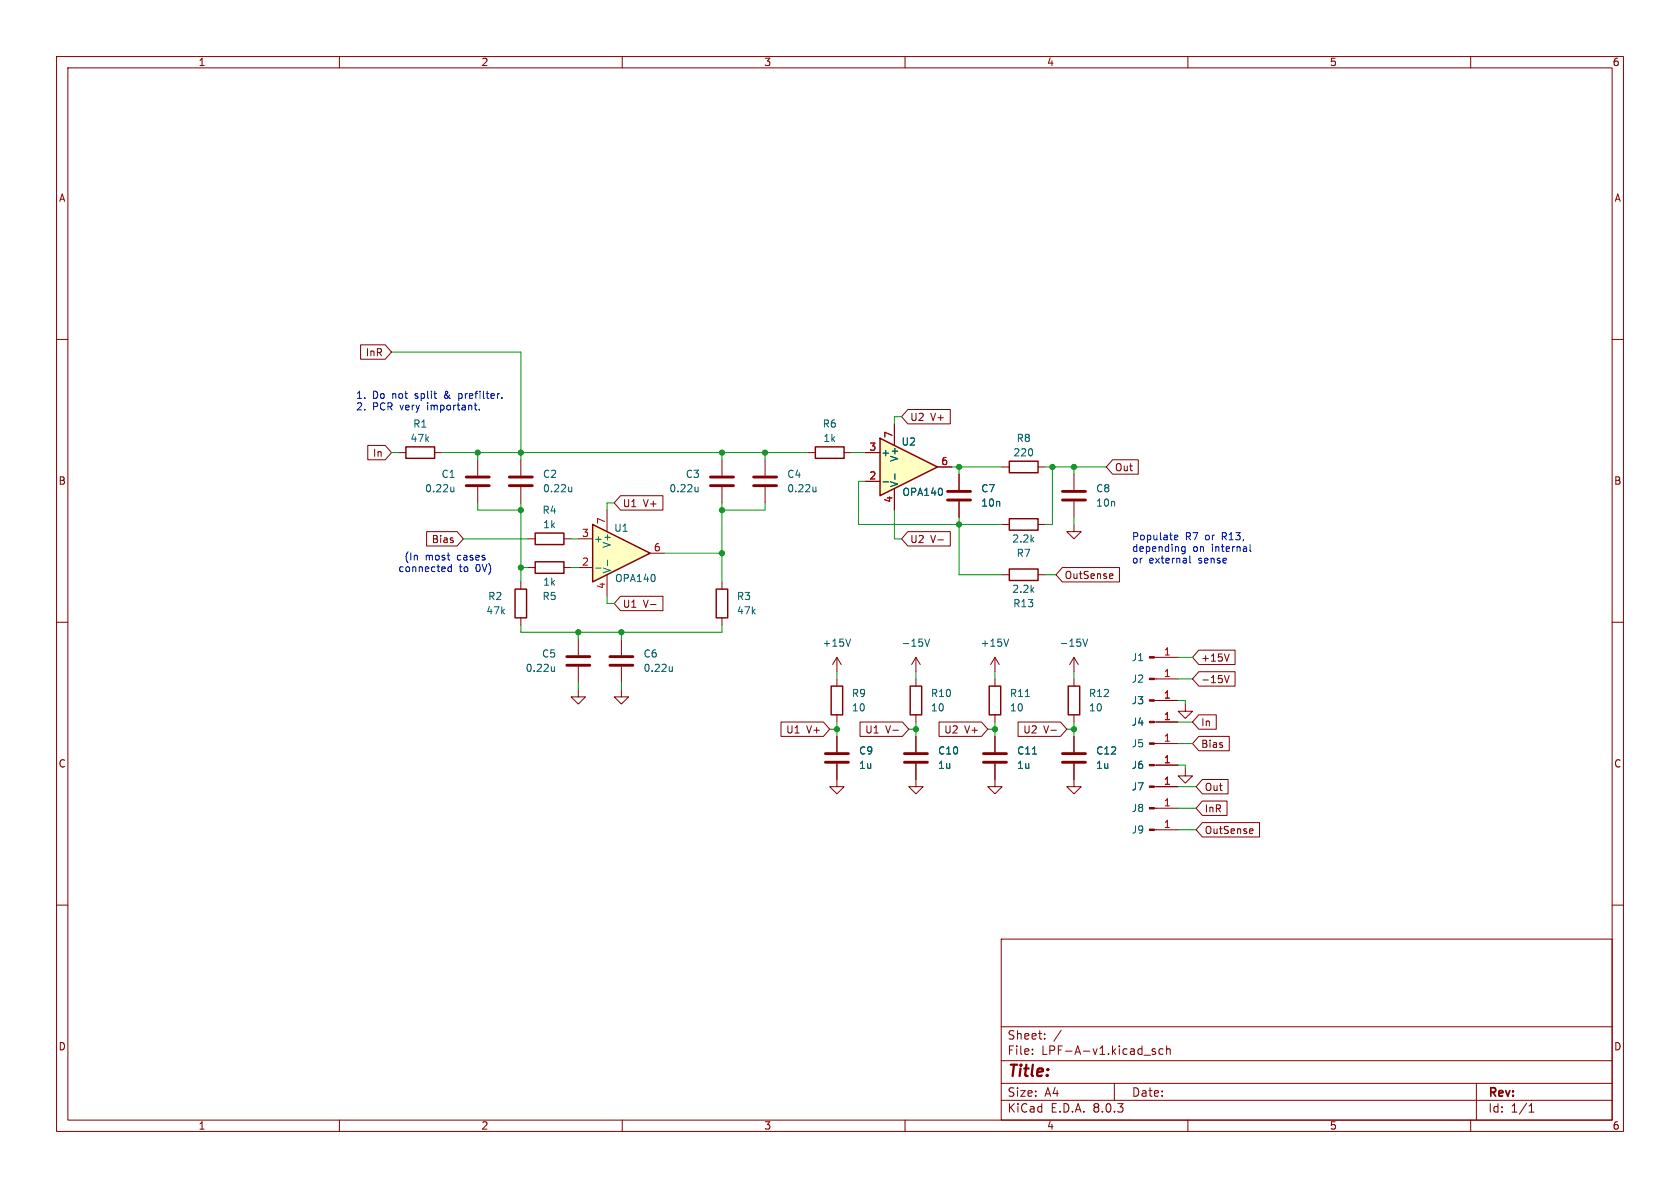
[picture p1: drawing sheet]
<svg xmlns="http://www.w3.org/2000/svg" width="297mm" height="210mm" viewBox="0 0 297 210" stroke-linecap="round" stroke-linejoin="round" font-family="sans-serif">
<g fill="none" stroke="#840000" stroke-width=".18">
<path d="M10 10h277v190h-277zM12 12h273v186h-273zM60 10v2M110 10v2M160 10v2M210 10v2M260 10v2M10 60h2M285 60h2M10 110h2M127.6 102.9v1.2M127.6 109.2v1.3"/>
<path d="M285 110h2M204.1 135.3h4.2M204.1 123.8h4.2M204.1 131.4h4.2M204.1 127.6h4.2M209.5 124.5v1.2h1.3l-1.3 1.3-1.2-1.3h1.2M10 160h2M204.1 142.9h4.2M285 160h2M177 166h108v32h-108zM60 198v2M110 198v2"/>
<path d="M160 198v2M177 194.5h108M177 191.5h108M177 187.5h108M177 181.5h108M182.5 186.3v.1M182.5 185.5v.1M184.7 183.6v.1M184.7 182.8v.1M187.6 182.1l-1.3 2M197 191.5v3M202.2 186.5h1.2"/>
<path d="M204.2 185.5l-.3-.1-.2 .2v.2l.5 .2v.3h-.5M205.6 185.5l-.4-.1-.3 .3v.4l.1 .2h.6M206.2 185.5l.3-.1 .3 .1 .1 .9M206.2 184.9v1.5M210 198v2M260 198v2M261 191.5v6.5M270.3 196.6h.9M270.3 195.5l.4-.4v1.5"/>
</g>
<g fill="#840000" stroke="#840000" stroke-width=".18">
<path d="M203.2 142.7h.9v.3h-.9z"/>
<path d="M203.2 135.1h.9v.3h-.9z"/>
<path d="M203.2 123.7h.9v.3h-.9z"/>
<path d="M203.2 131.3h.9v.3h-.9z"/>
<path d="M203.2 127.5h.9v.3h-.9z"/>
</g>
<path d="M126.6 104.1h2.1v5.1h-2.1z" fill="none" stroke="#840000" stroke-width=".25"/>
<path d="M104.8 92.7l10.1 5.1-10.1 5.1z" fill="#ffffc2"/>
<path d="M144.1 79h5.1v2h-5.1zM94.6 99.3h5.1v2h-5.1zM104.8 92.7l10.1 5.1-10.1 5.1zM178.4 91.7h5.1v2h-5.1zM91.1 104.1h2v5.1h-2zM178.4 100.6h5.1v2h-5.1zM146.9 121.3h2.1v5.1h-2.1zM160.9 121.3h2v5.1h-2zM174.9 121.3h2v5.1h-2z" fill="none" stroke="#840000" stroke-width=".25"/>
<g fill="none" stroke="#840000" stroke-width=".18">
<path d="M92.1 81.3v2.8M92.1 86.1v2.8M102.2 95.3h2.6M107.3 90.2v3.8M114.9 97.8h2.6M127.6 81.3v2.8M127.6 86.1v2.8M135.3 81.3v2.8M135.3 86.1v2.8M142.9 80h1.2M149.2 80h1.3M177.2 92.7h1.2"/>
<path d="M183.5 92.7h1.3M189.9 92.7v1.3h1.2l-1.2 1.3-1.3-1.3h1.3M189.9 83.8v2.8M189.9 88.6v2.8M92.1 102.9v1.2M92.1 109.2v1.3M93.3 100.3h1.3M99.7 100.3h1.3M102.2 100.3h2.6M102.2 113v2.8M102.2 117.9v2.8M107.3 101.6v3.8"/>
<path d="M109.9 113v2.8M109.9 117.9v2.8M148 116.2v2.5M148 116.2l-.8 1.3M148 116.2l.7 1.3M161.9 116.2v2.5M161.9 116.2l-.7 1.3M161.9 116.2l.8 1.3M175.9 116.2l-.8 1.3M175.9 116.2v2.5M175.9 116.2l.8 1.3M177.2 101.6h1.2"/>
<path d="M183.5 101.6h1.3M189.9 116.2l-.8 1.3M189.9 116.2v2.5M189.9 116.2l.7 1.3M204.1 116.2h4.2M102.2 121.9v1.3h1.3l-1.3 1.3-1.2-1.3h1.2M109.9 121.9v1.3h1.2l-1.2 1.3-1.3-1.3h1.3M148 135v4.1h1.2l-1.2 1.2-1.3-1.2h1.3M148 120v1.3M148 126.4v1.2M148 130.2v2.8M161.9 135v4.1h1.3l-1.3 1.2-1.2-1.2h1.2"/>
<path d="M161.9 120v1.3M161.9 126.4v1.2M161.9 130.2v2.8M175.9 135v4.1h1.3l-1.3 1.2-1.3-1.2h1.3M175.9 120v1.3M175.9 126.4v1.2M175.9 130.2v2.8M204.1 120h4.2"/>
</g>
<g fill="none" stroke="#006464" stroke-width=".18">
<path d="M101.1 86.1v.8M101.1 86.8l-.4 .1M107.4 99v1M123.4 86.8l-.4 .1M123.4 86.1v.8M144.3 86.8l-.4 .1M144.3 86.1v.8M98 118.6l-.4 .1M98 117.8v.9M105.3 100.4h1M118.9 117.8v.9M118.9 118.6l-.4 .1"/>
<path d="M150.4 113l-.4 1.2M163.5 113l.4 1.2 .4-1.2M178.3 113l-.4 1.2M191.4 113l.5 1.2 .4-1.2M181.3 123.1h.7M182.5 133.3h.8"/>
</g>
<g fill="#840000" stroke="#840000" stroke-width=".18">
<path d="M203.2 119.9h.9v.2h-.9z"/>
<path d="M203.2 116.1h.9v.2h-.9z"/>
</g>
<g fill="none" stroke="#840000" stroke-width=".51">
<path d="M90 85.9h4.1M90 84.3h4.1M125.6 85.9h4.1M125.6 84.3h4.1M133.2 85.9h4.1M133.2 84.3h4.1M187.8 88.4h4.1M187.8 86.9h4.1M100.2 117.6h4.1M100.2 116.1h4.1M107.8 117.6h4.1M107.8 116.1h4.1"/>
<path d="M145.9 134.7h4.1M145.9 133.2h4.1M159.9 134.7h4.1M159.9 133.2h4.1M173.9 134.7h4M173.9 133.2h4"/>
</g>
<path d="M155.6 77.5l10.1 5.1-10.1 5z" fill="#ffffc2"/>
<path d="M71.8 79h5v2h-5zM155.6 77.5l10.1 5.1-10.1 5zM94.6 94.2h5.1v2.1h-5.1zM178.4 81.5h5.1v2.1h-5.1zM188.8 121.3h2.1v5.1h-2.1z" fill="none" stroke="#840000" stroke-width=".25"/>
<g fill="none" stroke="#840000" stroke-width=".18">
<path d="M63.7 61h4.4l1.1 1.2-1.1 1.3h-4.4zM65 78.7h3.1l1.1 1.3-1.1 1.3h-3.1zM158.1 74.9v3.8M160.5 72.4h7.5v2.5h-7.5l-1.1-1.2zM70.5 80h1.3M75.4 94h5.4l1.1 1.3-1.1 1.2h-5.4zM76.8 80h1.3M84.5 81.3v2.8M84.5 86.1v2.8M93.3 95.3h1.3M99.7 95.3h1.3M109.7 87.6h7.5v2.6h-7.5l-1.1-1.3z"/>
<path d="M153 85.1h2.6M153 80h2.6M158.1 86.4v3.8M160.5 94h7.5v2.5h-7.5l-1.1-1.2zM165.7 82.6h2.6M169.5 83.8v2.8M169.5 88.6v2.8M177.2 82.6h1.2M183.5 82.6h1.3M196.7 81.3h4.5v2.5h-4.5l-1.1-1.2zM109.7 105.4h7.5v2.6h-7.5l-1.1-1.3zM187.8 100.3h10.1v2.6h-10.1l-1.1-1.3z"/>
<path d="M196.3 101.4l.4 .1v.2l-.6 .1M196.7 102.2l-.4 .1M211.9 118.7h6.4v2.6h-6.4l-1.1-1.3zM211.9 114.9h6.4v2.6h-6.4l-1.1-1.3zM216.5 119.4l.4 1.3 .4-1.3M217.3 115.6l-.4 1.3M138.1 127.6h7.5l1.1 1.3-1.1 1.3h-7.5zM148 130.2v2.8M148 135v2.8M152 127.6h7.5l1.2 1.3-1.2 1.3h-7.5zM161.9 130.2v2.8M161.9 135v2.8"/>
<path d="M166 127.6h7.5l1.1 1.3-1.1 1.3h-7.5zM175.9 130.2v2.8M175.9 135v2.8M180 127.6h7.5l1.1 1.3-1.1 1.3h-7.5zM189.9 135v4.1h1.2l-1.2 1.2-1.3-1.2h1.3M189.9 120v1.3M189.9 126.4v1.2M189.9 130.2v2.8M204.1 139.1h4.2M204.5 135.3h3.8M204.5 123.8h3.8M204.5 127.6h3.8"/>
<path d="M209.5 135.9v1.3h1.3l-1.3 1.2-1.2-1.2h1.2M211.9 126.4h3.1v2.5h-3.1l-1.1-1.3zM211.9 130.2h5.4v2.5h-5.4l-1.1-1.3zM212.6 137.8h4.5v2.5h-4.5l-1.1-1.2zM204.1 146.7h4.2M212.6 141.6h4.3v2.5h-4.3l-1.1-1.2zM212.6 145.4h10.1v2.6h-10.1l-1.1-1.3zM221.1 146.5l.4 .1v.2l-.6 .1M221.5 147.3l-.4 .1"/>
</g>
<path d="M80.2 86.1v.8M80.2 86.8l-.3 .1M156.1 85.2h1M158.2 83.8v.9M182.5 133.3h.8" fill="none" stroke="#006464" stroke-width=".18"/>
<path d="M82.4 85.9h4.1M82.4 84.3h4.1M167.5 88.4h4.1M167.5 86.9h4.1M187.8 134.7h4.1M187.8 133.2h4.1" fill="none" stroke="#840000" stroke-width=".51"/>
<g fill="#840000" stroke="#840000" stroke-width=".18">
<path d="M203.2 138.9h.9v.3h-.9z"/>
<path d="M203.2 146.6h.9v.2h-.9z"/>
</g>
<g fill="none" stroke="#0000c2" stroke-width=".18">
<path d="M81.1 69.6v1.3M81.1 70.4h.1M81.2 69.6h-.1M84.1 72.4l.2 .1M84.7 72.4v.1M88.7 70.3v.1M79.8 99.8v1.2M207.6 95l.6-.1v-.2l-.4-.1-.2 .2 .1 .6h.5M209.5 96.6v1.1l-.2 .2-.3-.1M209.5 96.7l-.4-.1-.2 .3 .1 .5h.5M210.3 98.3v1l.2 .2M221 96.2v1.1l.2 .2"/>
<path d="M79.8 100.3l-.4-.1-.2 .2 .1 .6h.5"/>
</g>
<g fill="none" stroke="#009600" stroke-width=".18">
<path d="M69.2 62.2h22.9v19.1M159.4 73.7h-1.3v1.2M69.2 80h1.3M78.1 80h64.8M81.9 95.3h11.4M84.5 88.9v1.3h7.6M84.5 80v1.3M92.1 88.9v14M101 95.3h1.2M108.6 88.9h-1.3v1.3M117.5 97.8h10.1M127.6 80v1.3"/>
<path d="M127.6 88.9v14M135.3 80v1.3M135.3 88.9v1.3h-7.7M150.5 80h2.5M153 85.1h-1.2v7.6h25.4M158.1 90.2v5.1h1.3M168.3 82.6h8.9M169.5 82.6v1.2M169.5 91.4v10.2h7.7M184.8 82.6h10.8M186.1 82.6v10.1h-1.3M189.9 82.6v1.2"/>
<path d="M189.9 91.4v1.3M92.1 110.5v1.3h35.5v-1.3M92.1 100.3h1.2M101 100.3h1.2M102.2 111.8v1.2M107.3 105.4v1.3h1.3M109.9 111.8v1.2M148 118.7v1.3M161.9 118.7v1.3M175.9 118.7v1.3M184.8 101.6h1.9M189.9 118.7v1.3"/>
<path d="M208.3 116.2h2.5M102.2 120.7v1.2M109.9 120.7v1.2M146.7 128.9h1.3M148 127.6v2.6M160.7 128.9h1.2M161.9 127.6v2.6M174.6 128.9h1.3M175.9 127.6v2.6M188.6 128.9h1.3M189.9 127.6v2.6M208.3 139.1h3.2"/>
<path d="M208.3 135.3h1.2v.6M208.3 123.8h1.2v.7M208.3 120h2.5M208.3 127.6h2.5M208.3 131.4h2.5M208.3 146.7h3.2M208.3 142.9h3.2"/>
</g>
<g fill="#009600" stroke="#009600" stroke-width=".18">
<circle cx="127.6" cy="90.2" r=".46"/>
<circle cx="127.6" cy="97.8" r=".46"/>
<circle cx="109.9" cy="111.8" r=".46"/>
<circle cx="127.6" cy="80" r=".46"/>
<circle cx="135.3" cy="80" r=".46"/>
<circle cx="189.9" cy="128.9" r=".46"/>
<circle cx="92.1" cy="90.2" r=".46"/>
<circle cx="92.1" cy="100.3" r=".46"/>
<circle cx="92.1" cy="80" r=".46"/>
<circle cx="102.2" cy="111.8" r=".46"/>
<circle cx="84.5" cy="80" r=".46"/>
<circle cx="186.1" cy="82.6" r=".46"/>
<circle cx="189.9" cy="82.6" r=".46"/>
<circle cx="169.5" cy="92.7" r=".46"/>
<circle cx="169.5" cy="82.6" r=".46"/>
<circle cx="175.9" cy="128.9" r=".46"/>
<circle cx="148" cy="128.9" r=".46"/>
<circle cx="161.9" cy="128.9" r=".46"/>
</g>
<text font-size="2.8" fill="#840000" x="178" y="190.9">Title:</text>
<g font-size="2.1" fill="#840000">
<text x="178" y="184">Sheet:</text>
<text x="178" y="186.7">File:</text>
<text x="184.1" y="186.7">LPF-A-v1.kicad_sch</text>
<text x="178" y="196.9">KiCad</text>
<text x="178" y="194.1">Size:</text>
<text x="184.7" y="194.1">A4</text>
<text x="185.7" y="196.9">E.D.A.</text>
<text x="193.3" y="196.9">8.0.3</text>
<text x="200" y="194.1">Date:</text>
<text x="263" y="194.3">Rev:</text>
<text x="263" y="196.9">Id:</text>
<text x="267.1" y="196.9">1/1</text>
</g>
<g font-size="1.8" fill="#840000">
<text x="35" y="11.9">1</text>
<text x="85" y="11.9">2</text>
<text x="135" y="11.9">3</text>
<text x="185" y="11.9">4</text>
<text x="235" y="11.9">5</text>
<text x="285" y="11.9">6</text>
<text x="10.3" y="35.9">A</text>
<text x="285.3" y="35.9">A</text>
<text x="64.6" y="63.2">InR</text>
<text x="160.8" y="74.6">U2</text>
<text x="164.5" y="74.6">V+</text>
<text x="65.8" y="81">In</text>
<text x="197" y="83.5">Out</text>
<text x="10.3" y="85.9">B</text>
<text x="110" y="89.9">U1</text>
<text x="113.7" y="89.9">V+</text>
<text x="285.3" y="85.9">B</text>
<text x="76.2" y="96.2">Bias</text>
<text x="160.8" y="96.2">U2</text>
<text x="164.5" y="96.2">V-</text>
<text x="110" y="107.6">U1</text>
<text x="113.7" y="107.6">V-</text>
<text x="188.1" y="102.6">OutSense</text>
<text x="212.2" y="117.2">+15V</text>
<text x="212.2" y="121">-15V</text>
<text x="138.9" y="129.9">U1</text>
<text x="142.6" y="129.9">V+</text>
<text x="152.9" y="129.9">U1</text>
<text x="156.6" y="129.9">V-</text>
<text x="166.8" y="129.9">U2</text>
<text x="170.5" y="129.9">V+</text>
<text x="180.8" y="129.9">U2</text>
<text x="184.5" y="129.9">V-</text>
<text x="212.2" y="128.6">In</text>
<text x="10.3" y="135.9">C</text>
<text x="212.2" y="132.4">Bias</text>
<text x="285.3" y="135.9">C</text>
<text x="212.9" y="143.8">InR</text>
<text x="212.9" y="140">Out</text>
<text x="212.9" y="147.6">OutSense</text>
<text x="10.3" y="185.9">D</text>
<text x="285.3" y="185.9">D</text>
<text x="35" y="199.9">1</text>
<text x="85" y="199.9">2</text>
<text x="135" y="199.9">3</text>
<text x="185" y="199.9">4</text>
<text x="235" y="199.9">5</text>
<text x="285" y="199.9">6</text>
</g>
<g font-size="1.8" fill="#0000c2">
<text x="62.9" y="70.7">1.</text>
<text x="65.9" y="70.7">Do</text>
<text x="69.4" y="70.7">not</text>
<text x="73.6" y="70.7">split</text>
<text x="79" y="70.7">&amp;</text>
<text x="81.7" y="70.7">prefilter.</text>
<text x="62.9" y="72.8">2.</text>
<text x="65.9" y="72.8">PCR</text>
<text x="70.8" y="72.8">very</text>
<text x="75.8" y="72.8">important.</text>
<text x="200" y="95.7">Populate</text>
<text x="209.5" y="95.7">R7</text>
<text x="213.2" y="95.7">or</text>
<text x="216.3" y="95.7">R13,</text>
<text x="70.3" y="101.3">connected</text>
<text x="71.4" y="99.3">(In</text>
<text x="75.2" y="99.3">most</text>
<text x="80.9" y="99.3">cases</text>
<text x="81.2" y="101.3">to</text>
<text x="84.2" y="101.3">0V)</text>
<text x="200" y="97.8">depending</text>
<text x="200" y="99.8">or</text>
<text x="203.1" y="99.8">external</text>
<text x="210.9" y="97.8">on</text>
<text x="212" y="99.8">sense</text>
<text x="214.3" y="97.8">internal</text>
</g>
<g font-size="1.8" fill="#006464">
<text x="73" y="75.8">R1</text>
<text x="145.3" y="75.8">R6</text>
<text x="72.5" y="78.3">47k</text>
<text x="145.5" y="78.3">1k</text>
<text x="155.7" y="80.9">+</text>
<text x="159" y="81.7" transform="rotate(-90 159 81.7)">V+</text>
<text x="159.3" y="79">U2</text>
<text x="179.1" y="80.9">220</text>
<text x="179.6" y="78.3">R8</text>
<text x="75" y="87.2">0.22u</text>
<text x="78" y="84.7">C1</text>
<text x="95.9" y="84.7">C2</text>
<text x="95.9" y="87.2">0.22u</text>
<text x="118.2" y="87.2">0.22u</text>
<text x="121.1" y="84.7">C3</text>
<text x="139.1" y="84.7">C4</text>
<text x="139.1" y="87.2">0.22u</text>
<text x="159" y="86.2" transform="rotate(-90 159 86.2)">V-</text>
<text x="159.4" y="87.9">OPA140</text>
<text x="173.4" y="87.2">C7</text>
<text x="173.4" y="89.8">10n</text>
<text x="193.7" y="87.2">C8</text>
<text x="193.7" y="89.8">10n</text>
<text x="95.8" y="91">R4</text>
<text x="95.9" y="93.6">1k</text>
<text x="108.5" y="94.2">U1</text>
<text x="104.9" y="96.1">+</text>
<text x="108.2" y="101.5" transform="rotate(-90 108.2 101.5)">V-</text>
<text x="108.2" y="97" transform="rotate(-90 108.2 97)">V+</text>
<text x="178.8" y="96.1">2.2k</text>
<text x="179.6" y="98.7">R7</text>
<text x="86.2" y="106.3">R2</text>
<text x="95.8" y="106.3">R5</text>
<text x="95.9" y="103.7">1k</text>
<text x="108.6" y="103.1">OPA140</text>
<text x="130.2" y="106.3">R3</text>
<text x="178.8" y="105">2.2k</text>
<text x="179" y="107.5">R13</text>
<text x="85.9" y="108.8">47k</text>
<text x="130.2" y="108.8">47k</text>
<text x="92.8" y="119">0.22u</text>
<text x="95.7" y="116.4">C5</text>
<text x="113.7" y="116.4">C6</text>
<text x="113.7" y="119">0.22u</text>
<text x="145.3" y="114.5">+15V</text>
<text x="159.3" y="114.5">-15V</text>
<text x="173.3" y="114.5">+15V</text>
<text x="187.2" y="114.5">-15V</text>
<text x="200" y="117.1">J1</text>
<text x="150.5" y="123.4">R9</text>
<text x="150.5" y="126">10</text>
<text x="164.5" y="123.4">R10</text>
<text x="164.5" y="126">10</text>
<text x="178.4" y="123.4">R11</text>
<text x="178.4" y="126">10</text>
<text x="192.4" y="123.4">R12</text>
<text x="192.4" y="126">10</text>
<text x="200" y="124.7">J3</text>
<text x="200" y="120.9">J2</text>
<text x="200" y="128.5">J4</text>
<text x="151.8" y="133.6">C9</text>
<text x="151.8" y="136.1">1u</text>
<text x="165.7" y="136.1">1u</text>
<text x="165.7" y="133.6">C10</text>
<text x="179.7" y="136.1">1u</text>
<text x="179.7" y="133.6">C11</text>
<text x="193.7" y="136.1">1u</text>
<text x="193.7" y="133.6">C12</text>
<text x="200" y="136.1">J6</text>
<text x="200" y="132.3">J5</text>
<text x="200" y="143.7">J8</text>
<text x="200" y="139.9">J7</text>
<text x="200" y="147.5">J9</text>
</g>
<g font-size="1.8" fill="#a90000">
<text x="157.9" y="77.5" transform="rotate(-90 157.9 77.5)">7</text>
<text x="153.6" y="79.8">3</text>
<text x="166.3" y="82.3">6</text>
<text x="153.6" y="84.8">2</text>
<text x="157.9" y="89" transform="rotate(-90 157.9 89)">4</text>
<text x="102.8" y="95">3</text>
<text x="107.1" y="92.8" transform="rotate(-90 107.1 92.8)">7</text>
<text x="102.8" y="100.1">2</text>
<text x="115.5" y="97.5">6</text>
<text x="107.1" y="104.2" transform="rotate(-90 107.1 104.2)">4</text>
<text x="205.7" y="119.8">1</text>
<text x="205.7" y="116">1</text>
<text x="205.7" y="123.6">1</text>
<text x="205.7" y="131.2">1</text>
<text x="205.7" y="127.4">1</text>
<text x="205.7" y="135">1</text>
<text x="205.7" y="142.6">1</text>
<text x="205.7" y="138.8">1</text>
<text x="205.7" y="146.4">1</text>
</g>
</svg>
